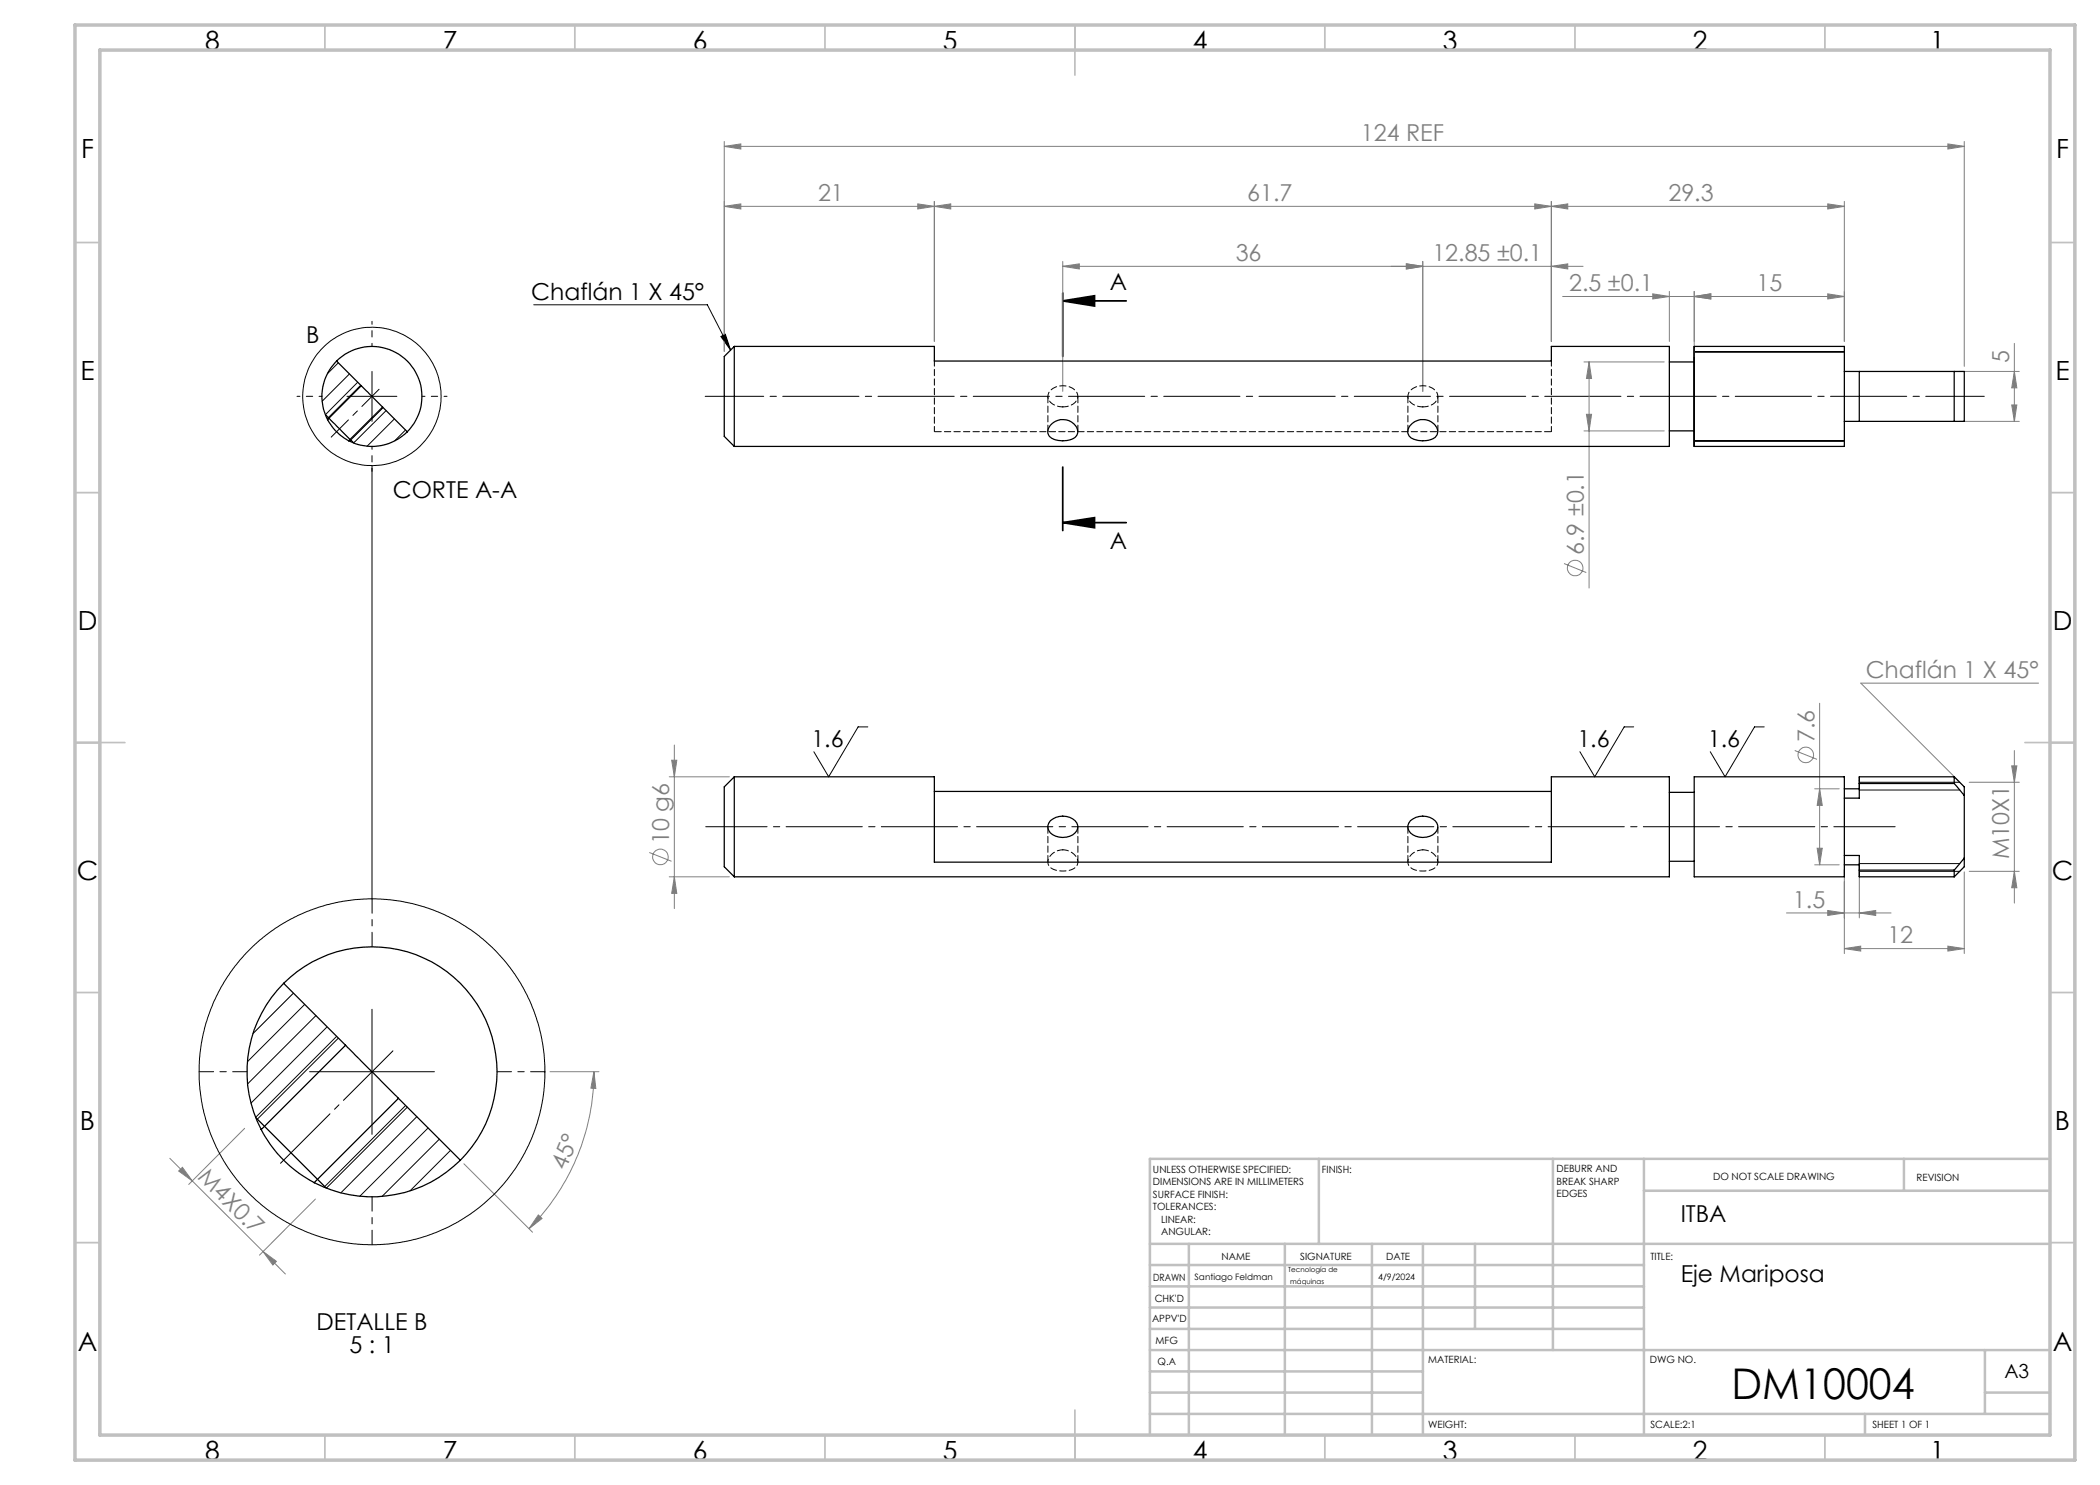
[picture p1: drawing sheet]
<svg xmlns="http://www.w3.org/2000/svg" width="420mm" height="297mm" viewBox="0 0 420 297" stroke-linecap="round" stroke-linejoin="round" font-family="sans-serif">
<g fill="none" stroke="#808080" stroke-width=".2">
<path d="M144.9 29.3l3.3-.5v1zM144.9 28.3v42M144.9 29.3h248M389.6 28.8l3.3 .5-3.3 .5zM392.9 28.3v45M144.9 41.3l3.3-.5v1zM144.9 41.3h224M183.6 40.8l3.3 .5-3.3 .5zM186.9 41.3l3.2-.5v1zM186.9 40.3v28M212.5 53.3l3.4-.5v1zM212.5 52.3v26"/>
<path d="M281.3 52.8l3.3 .5-3.3 .5zM284.6 52.3v26M307 40.8l3.3 .5-3.3 .5zM310.3 41.3l3.2-.5v1zM310.3 40.3v28M310.3 53.3l3.2-.5v1zM312.5 59.3h56.4M316.6 53.3h-104.1M330.6 58.8l3.3 .5-3.3 .5zM333.9 58.3v10M338.8 59.3l3.4-.5v1zM338.8 58.3v13.1"/>
<path d="M365.5 40.8l3.4 .5-3.4 .5zM365.5 58.8l3.4 .5-3.4 .5zM368.9 40.3v28M316.8 72.4h16M317.8 72.4v45.2M317.8 72.4l.5 3.3h-1zM391.9 74.3h12M402.9 68.7v15.6M402.9 74.3l.5 3.3h-1.1zM316.8 86.2h16M317.3 82.9h1l-.5 3.3zM391.9 84.3h12"/>
<path d="M402.3 81h1.1l-.5 3.3zM312.8 112.7l4.5 1.8M407.7 136.6h-35.6l19.8 19.7M133.8 155.4h12.1M134.3 152h1.1l-.5 3.4zM134.9 149v32.7M359 150.1l4.4 1.8M362.9 157.8h4.9M363.9 140.6v32.4M363.9 157.8l.6 3.3h-1.1zM393.8 156.5h10.1M402.3 153.2h1.1l-.5 3.3z"/>
<path d="M402.9 150.1v30.5M129.9 170.5l4.4 1.8M133.8 175.4h12.1M134.9 175.4l.5 3.3h-1.1zM362.9 173h4.9M363.4 169.6h1.1l-.6 3.4zM368.9 174v16.7M371.9 175.3v8.3M392.9 174.4v16.3M393.8 174.3h10.1M402.9 174.3l.5 3.2h-1.1zM357.3 182.6h20.9"/>
<path d="M365.5 182.1l3.4 .5-3.4 .5zM368.9 189.7l3.2-.5v1zM368.9 189.7h24M371.9 182.6l3.2-.5v1zM389.6 189.2l3.3 .5-3.3 .5zM110 214.3h9.8M118.8 214.3l.4 3.4-1-.1zM118.8 214.3a44.1 44.1 0 0 1-13 31.4M34 231.7l4.5 4.5M35.7 234.2l.8-.7 2 2.7zM38.5 236.2l14.1 14.1M48.9 225.7l-11.2 11.2"/>
<path d="M63.1 239.8l-11.2 11.2M92.8 232.8l13.7 13.6M52.6 250.3l4.5 4.5M52.6 250.3l2.7 2-.7 .7zM107.7 243l.7 .7-2.6 2z"/>
<circle cx="315" cy="113.6" r="1.55"/>
<circle cx="361.2" cy="151" r="1.55"/>
<circle cx="132.1" cy="171.4" r="1.55"/>
</g>
<path d="M338.8 69.3v20M65.1 82.9l5.6 5.7M371.9 155.4v2.6M371.9 172.7v2.7M51.1 223.5l14.2 14.1" fill="none" stroke="#000" stroke-width=".25"/>
<g fill="none" stroke="#000" stroke-width=".2">
<path d="M69.4 79.3h10M71.5 76.4l-6.4 6.5M74.4 74.3v10M106.8 61h34.7l4.6 9M144.2 67.3l.9-.5 1 3.2zM338.8 70.4h30.1M74.4 93.1v86.7M77.2 82.1l-6.5 6.5M338.8 88.2h30.1M173.6 145.4h-2l-5.9 10-2.9-5M326.7 145.4h-1.9l-5.9 10-2.9-5M352.8 145.4h-1.9l-5.9 10-2.9-5"/>
<path d="M371.9 156.5h20.1M371.9 158h20.1M371.9 174.3h20.1M371.9 172.7h20.1M61.9 214.3h25M67.3 207.3l-16.2 16.2M74.4 201.9v25M81.5 221.4l-16.2 16.2"/>
<circle cx="74.4" cy="79.3" r="13.8"/>
</g>
<path d="M212.5 58.6v12.7M212.5 60.2l6.4-1v2zM212.5 60.2h12.7M212.5 93.4v12.7M212.5 104.5l6.4-1v2zM212.5 104.5h12.7" fill="none" stroke="#000" stroke-width=".35"/>
<path d="M64.4 79.3h-5M74.4 69.3v-5M84.4 79.3h5M74.4 89.3v5" fill="none" stroke="#000" stroke-width=".2" stroke-dasharray="15.2 1.3 1.3 1.3" stroke-dashoffset="14.6"/>
<path d="M56.1 232.7l22.5-22.5" fill="none" stroke="#000" stroke-width=".2" stroke-dasharray="15.2 1.3 1.3 1.3" stroke-dashoffset="1.2"/>
<path d="M74.4 189.3v-9.5M49.4 214.3h-9.6M99.4 214.3h9.6M74.4 239.3v9.6" fill="none" stroke="#000" stroke-width=".2" stroke-dasharray="15.2 1.3 1.3 1.3" stroke-dashoffset="12.4"/>
<path d="M396.9 79.3h-255.9" fill="none" stroke="#000" stroke-width=".2" stroke-dasharray="15.2 1.3 1.3 1.3" stroke-dashoffset="3.5"/>
<path d="M75.8 77.9l-9.6 9.5" fill="none" stroke="#000" stroke-width=".2" stroke-dasharray="15.2 1.3 1.3 1.3" stroke-dashoffset="10.4"/>
<path d="M379 165.3h-237.9" fill="none" stroke="#000" stroke-width=".2" stroke-dasharray="15.2 1.3 1.3 1.3" stroke-dashoffset="3"/>
<g fill="none" stroke="#c0c0c0" stroke-width=".35">
<path d="M65 5v5M115 5v5M165 5v5M215 5v10M265 5v5M315 5v5M365 5v5M15 48.5h5M410 48.5h5M15 98.5h5M410 98.5h5M15 148.5h10"/>
<path d="M405 148.5h10M15 198.5h5M410 198.5h5M15 248.5h5M410 248.5h5M65 287v5M115 287v5M165 287v5M215 282v10M265 287v5M315 287v5M365 287v5"/>
</g>
<g fill="none" stroke="#c0c0c0" stroke-width=".5">
<path d="M263.8 231.8v17M310.6 231.8v38.2M328.8 231.8v55.2M328.8 238.2h81.2M380.8 231.8v6.4M410 231.8h-180v55.2M230 248.8h180M230 257.3h98.8M230 253h98.8M237.8 248.8v38.2M257 248.8v38.2M274.4 248.8v38.2"/>
<path d="M284.6 248.8v38.2M295 248.8v17M230 265.8h98.8M230 261.5h98.8M230 278.5h54.6M230 274.3h54.6M230 270h180M397 278.5h13M397 270v12.8M230 282.8h180M373 282.8v4.2"/>
</g>
<path d="M15 5h400v287h-400zM20 10h390v277h-390z" fill="none" stroke="#c0c0c0" stroke-width=".7"/>
<g fill="#000">
<path d="M144.2 67.3l.9-.5 1 3.2z"/>
<path d="M212.5 60.2l6.4-1v2zM212.5 104.5l6.4-1v2z"/>
</g>
<g fill="#808080">
<path d="M183.6 40.8l3.3 .5-3.3 .5zM144.9 41.3l3.3-.5v1z"/>
<path d="M365.5 40.8l3.4 .5-3.4 .5zM310.3 41.3l3.2-.5v1zM338.8 59.3l3.4-.5v1zM330.6 58.8l3.3 .5-3.3 .5zM389.6 28.8l3.3 .5-3.3 .5zM144.9 29.3l3.3-.5v1z"/>
<path d="M281.3 52.8l3.3 .5-3.3 .5zM310.3 53.3l3.2-.5v1z"/>
<path d="M368.9 189.7l3.2-.5v1zM389.6 189.2l3.3 .5-3.3 .5zM365.5 182.1l3.4 .5-3.4 .5zM371.9 182.6l3.2-.5v1z"/>
<path d="M365.5 58.8l3.4 .5-3.4 .5zM338.8 59.3l3.4-.5v1z"/>
<path d="M107.7 243l.7 .7-2.6 2zM118.8 214.3l.4 3.4-1-.1z"/>
<path d="M317.3 82.9h1l-.5 3.3zM317.8 72.4l.5 3.3h-1z"/>
<path d="M363.4 169.6h1.1l-.6 3.4zM363.9 157.8l.6 3.3h-1.1zM134.9 175.4l.5 3.3h-1.1zM134.3 152h1.1l-.5 3.4zM402.9 74.3l.5 3.3h-1.1zM402.3 81h1.1l-.5 3.3z"/>
<path d="M402.3 153.2h1.1l-.5 3.3zM402.9 174.3l.5 3.2h-1.1z"/>
<path d="M35.7 234.2l.8-.7 2 2.7zM52.6 250.3l2.7 2-.7 .7z"/>
<path d="M186.9 41.3l3.2-.5v1zM307 40.8l3.3 .5-3.3 .5z"/>
<path d="M212.5 53.3l3.4-.5v1zM281.3 52.8l3.3 .5-3.3 .5z"/>
</g>
<g fill="none" stroke="#000" stroke-width=".25">
<path d="M67.3 72.2a10 10 0 0 0-1.8 11.7M67.3 72.2a10 10 0 0 1 14.2 0 10 10 0 0 1 0 14.2M67.3 72.2l4.9 4.9M72.2 77.1l4.3 4.3M72.2 77.1l-6.7 6.8M146.9 69.3l-2 2v16l2 2M146.9 69.3v20M146.9 69.3h40v2.9h123.4v-2.9h23.6v20h-187M333.9 72.4h4.9M338.8 69.3h30.1v20h-30.1zM368.9 74.3h21.9M371.9 74.3v10"/>
<path d="M390.8 74.3v10M390.8 74.3h2.1v10h-24M65.5 83.9a10.1 10.1 0 0 0 4.2 4.3M76.5 81.4l-6.8 6.8M76.5 81.4l5 5M81.5 86.4a10 10 0 0 1-11.8 1.8M210.4 84.8a3.1 3.1 0 0 1 5.1 1.6 1.96 1.96 0 0 1-2 1.7l-.7 .1a3.3 3.3 0 0 1-3.1-1.3 1.94 1.94 0 0 1 .7-2.1zM282.4 84.8a3.1 3.1 0 0 1 5.1 1.6 2.45 2.45 0 0 1-2.7 1.8 3.4 3.4 0 0 1-3-1 1.68 1.68 0 0 1 .1-1.9zM333.9 86.2h4.9M146.9 155.4h40v17h123.4v-17h23.6v20h-187M146.9 155.4v20M146.9 155.4l-2 2v16l2 2"/>
<path d="M186.9 158.3h123.4M333.9 158.5h4.9M338.8 155.4h30.1v20h-30.1zM368.9 157.8h3M371.9 156.7v2.9h-3M371.9 156.7h18.9M390.8 156.7l2.1 2.4M390.8 155.4v1.3M390.8 155.4h-18.9v1.3M390.8 155.4l2.1 2v1.7M392.9 159.1v12.5M210.1 164.1a3.7 3.7 0 0 1 5.3 .5 1.92 1.92 0 0 1-1.4 2.6 3.6 3.6 0 0 1-4.2-1.1 1.66 1.66 0 0 1 .3-2z"/>
<path d="M282.1 164.1a3.7 3.7 0 0 1 5.3 .5 1.92 1.92 0 0 1-1.4 2.6 3.6 3.6 0 0 1-4.2-1.1 1.66 1.66 0 0 1 .3-2zM333.9 172.3h4.9M368.9 173h3M368.9 171.1h3v2.9M371.9 174v1.4h18.9M371.9 174h18.9M390.8 174v1.4M392.9 171.6l-2.1 2.4M392.9 171.6v1.8l-2.1 2M56.7 196.7a25 25 0 0 0-4.5 29.2M56.7 196.7a25 25 0 0 1 35.4 0 25 25 0 0 1 0 35.4M56.7 196.7l12.4 12.4"/>
<path d="M69.1 209.1l10.6 10.6M69.1 209.1l-16.9 16.8M79.7 219.7l-16.9 16.8M79.7 219.7l12.4 12.4M52.2 225.9a25.1 25.1 0 0 0 10.6 10.6M92.1 232.1a25.1 25.1 0 0 1-29.3 4.4"/>
</g>
<path d="M212.6 170a2.76 2.76 0 0 0-3 2.8 2.11 2.11 0 0 0 2 1.3l1.5 .1a2.47 2.47 0 0 0 2.5-1.7 2.82 2.82 0 0 0-3-2.5M284.6 170a3 3 0 0 0-3 2.1 1.66 1.66 0 0 0 1.6 1.9 4.1 4.1 0 0 0 4.1-.8 2.29 2.29 0 0 0-1.6-3l-1.1-.2" fill="none" stroke="#000" stroke-width=".2" stroke-dasharray="1.3 .6" stroke-dashoffset=".1"/>
<path d="M209.6 79.3v7M281.6 79.3v7M215.6 86.3v-7M287.6 86.3v-7M209.6 165.3v7.1M215.6 172.4v-7.1M281.6 165.3v7.1M287.6 172.4v-7.1" fill="none" stroke="#000" stroke-width=".2" stroke-dasharray="1.3 .6"/>
<path d="M310.3 86.3h-123.4" fill="none" stroke="#000" stroke-width=".2" stroke-dasharray="1.3 .6" stroke-dashoffset="-.1"/>
<path d="M186.9 86.3v-14.1M212.6 81.4a2.83 2.83 0 0 1-3-1.9 2.3 2.3 0 0 1 2.3-2.3 3.1 3.1 0 0 1 3.7 1.8 2.3 2.3 0 0 1-2.3 2.3l-.7 .1M284.6 81.4a2.83 2.83 0 0 1-3-1.9 2.3 2.3 0 0 1 2.3-2.3 3.1 3.1 0 0 1 3.7 1.8 2.3 2.3 0 0 1-2.3 2.3l-.7 .1M310.3 86.3v-14.1" fill="none" stroke="#000" stroke-width=".2" stroke-dasharray="1.3 .6" stroke-dashoffset=".2"/>
<g fill="none" stroke="#000" stroke-width=".2">
<path d="M67.7 72.6l-2.2 2.1M69.9 74.8l-5.5 5.5M72.1 77l-6.7 6.7M76.6 81.5l-6.7 6.7M78.9 83.8l-5.5 5.4M81.1 86l-2.1 2.2M58.7 198.6l-8.1 8.1M60.9 200.9l-11.4 11.4M63.2 203.1l-13.7 13.7M65.4 205.4l-15.2 15.2M67.7 207.6l-16.4 16.4M81.1 221.1l-16.3 16.4"/>
<path d="M83.4 223.3l-15.2 15.3M85.6 225.6l-13.6 13.7M87.9 227.8l-11.5 11.5M90.1 230.1l-8.1 8.1"/>
<circle cx="74.4" cy="214.4" r="34.6"/>
</g>
<text font-size="8.5" x="346.3" y="279.7">DM10004</text>
<g font-size="5.3">
<text x="41" y="9.9">8</text>
<text x="88.5" y="9.9">7</text>
<text x="138.5" y="9.9">6</text>
<text x="188.5" y="9.9">5</text>
<text x="238.5" y="9.9">4</text>
<text x="288.5" y="9.9">3</text>
<text x="338.5" y="9.9">2</text>
<text x="386" y="9.9">1</text>
<text x="16.2" y="31.7">F</text>
<text x="411.2" y="31.7">F</text>
<text x="16.1" y="75.9">E</text>
<text x="411.1" y="75.9">E</text>
<text x="15.5" y="125.9">D</text>
<text x="410.5" y="125.9">D</text>
<text x="15.4" y="175.9">C</text>
<text x="410.4" y="175.9">C</text>
<text x="16" y="225.9">B</text>
<text x="411" y="225.9">B</text>
<text x="15.5" y="270.2">A</text>
<text x="410.5" y="270.2">A</text>
<text x="41" y="291.9">8</text>
<text x="88.5" y="291.9">7</text>
<text x="138.5" y="291.9">6</text>
<text x="188.5" y="291.9">5</text>
<text x="238.5" y="291.9">4</text>
<text x="288.5" y="291.9">3</text>
<text x="338.5" y="291.9">2</text>
<text x="386" y="291.9">1</text>
</g>
<g font-size="4.7" fill="#808080">
<text x="272.2" y="28.3">124 REF</text>
<text x="163.6" y="40.3">21</text>
<text x="249.5" y="40.3">61.7</text>
<text x="333.7" y="40.3">29.3</text>
<text x="247.1" y="52.3">36</text>
<text x="286.5" y="52.3">12.85 ±0.1</text>
<text x="313.8" y="58.3">2.5 ±0.1</text>
<text x="351.3" y="58.3">15</text>
<text x="401.9" y="72.5" transform="rotate(-90 401.9 72.5)">5</text>
<text x="316.8" y="111" transform="rotate(-90 316.8 111)">6.9 ±0.1</text>
<text x="373.1" y="135.6">Chaflán 1 X 45°</text>
<text x="362.9" y="148.4" transform="rotate(-90 362.9 148.4)">7.6</text>
<text x="133.8" y="168.8" transform="rotate(-90 133.8 168.8)">10 g6</text>
<text x="401.9" y="171.9" transform="rotate(-90 401.9 171.9)">M10X1</text>
<text x="358.6" y="181.6">1.5</text>
<text x="377.5" y="188.7">12</text>
<text x="39.4" y="235.6" transform="rotate(45 39.4 235.6)">M4X0.7</text>
<text x="113.1" y="234.2" transform="rotate(-67 113.1 234.2)">45°</text>
</g>
<g font-size="4.7">
<text x="106.3" y="59.9">Chaflán 1 X 45°</text>
<text x="222" y="58.1">A</text>
<text x="61.3" y="68.7">B</text>
<text x="78.5" y="99.6">CORTE A-A</text>
<text x="222" y="109.9">A</text>
<text x="162.3" y="149.3">1.6</text>
<text x="315.5" y="149.3">1.6</text>
<text x="341.6" y="149.3">1.6</text>
<text x="336.1" y="244.3">ITBA</text>
<text x="336.1" y="256.4">Eje Mariposa</text>
<text x="63.3" y="266.1">DETALLE B</text>
<text x="69.9" y="270.6">5 : 1</text>
</g>
<text font-size="3.9" x="400.9" y="275.5">A3</text>
<g font-size="2">
<text x="230.6" y="234.6">UNLESS OTHERWISE SPECIFIED:</text>
<text x="230.6" y="237.1">DIMENSIONS ARE IN MILLIMETERS</text>
<text x="230.6" y="239.6">SURFACE FINISH:</text>
<text x="264.4" y="234.6">FINISH:</text>
<text x="311.3" y="234.5">DEBURR AND</text>
<text x="311.3" y="237">BREAK SHARP</text>
<text x="311.3" y="239.5">EDGES</text>
<text x="342.6" y="236">DO NOT SCALE DRAWING</text>
<text x="383.3" y="236.2">REVISION</text>
<text x="230.6" y="242.1">TOLERANCES:</text>
<text x="232.2" y="244.6">LINEAR:</text>
<text x="232.2" y="247.1">ANGULAR:</text>
<text x="244.3" y="252">NAME</text>
<text x="260" y="251.9">SIGNATURE</text>
<text x="277.2" y="251.9">DATE</text>
<text x="330.1" y="251.9">TITLE:</text>
<text x="230.6" y="256.1">DRAWN</text>
<text x="230.9" y="260.3">CHK'D</text>
<text x="230.4" y="264.4">APPV'D</text>
<text x="231.1" y="268.8">MFG</text>
<text x="231.5" y="273">Q.A</text>
<text x="285.6" y="272.5">MATERIAL:</text>
<text x="330" y="272.5">DWG NO.</text>
<text x="285.6" y="285.5">WEIGHT:</text>
<text x="330.1" y="285.6">SCALE:2:1</text>
<text x="374.5" y="285.6">SHEET 1 OF 1</text>
</g>
<g font-size="1.8">
<text x="238.9" y="256">Santiago Feldman</text>
<text x="275.6" y="256">4/9/2024</text>
</g>
<g font-size="1.4">
<text x="257.7" y="254.4">Tecnología de</text>
<text x="258.1" y="256.8">máquinas</text>
</g>
</svg>
